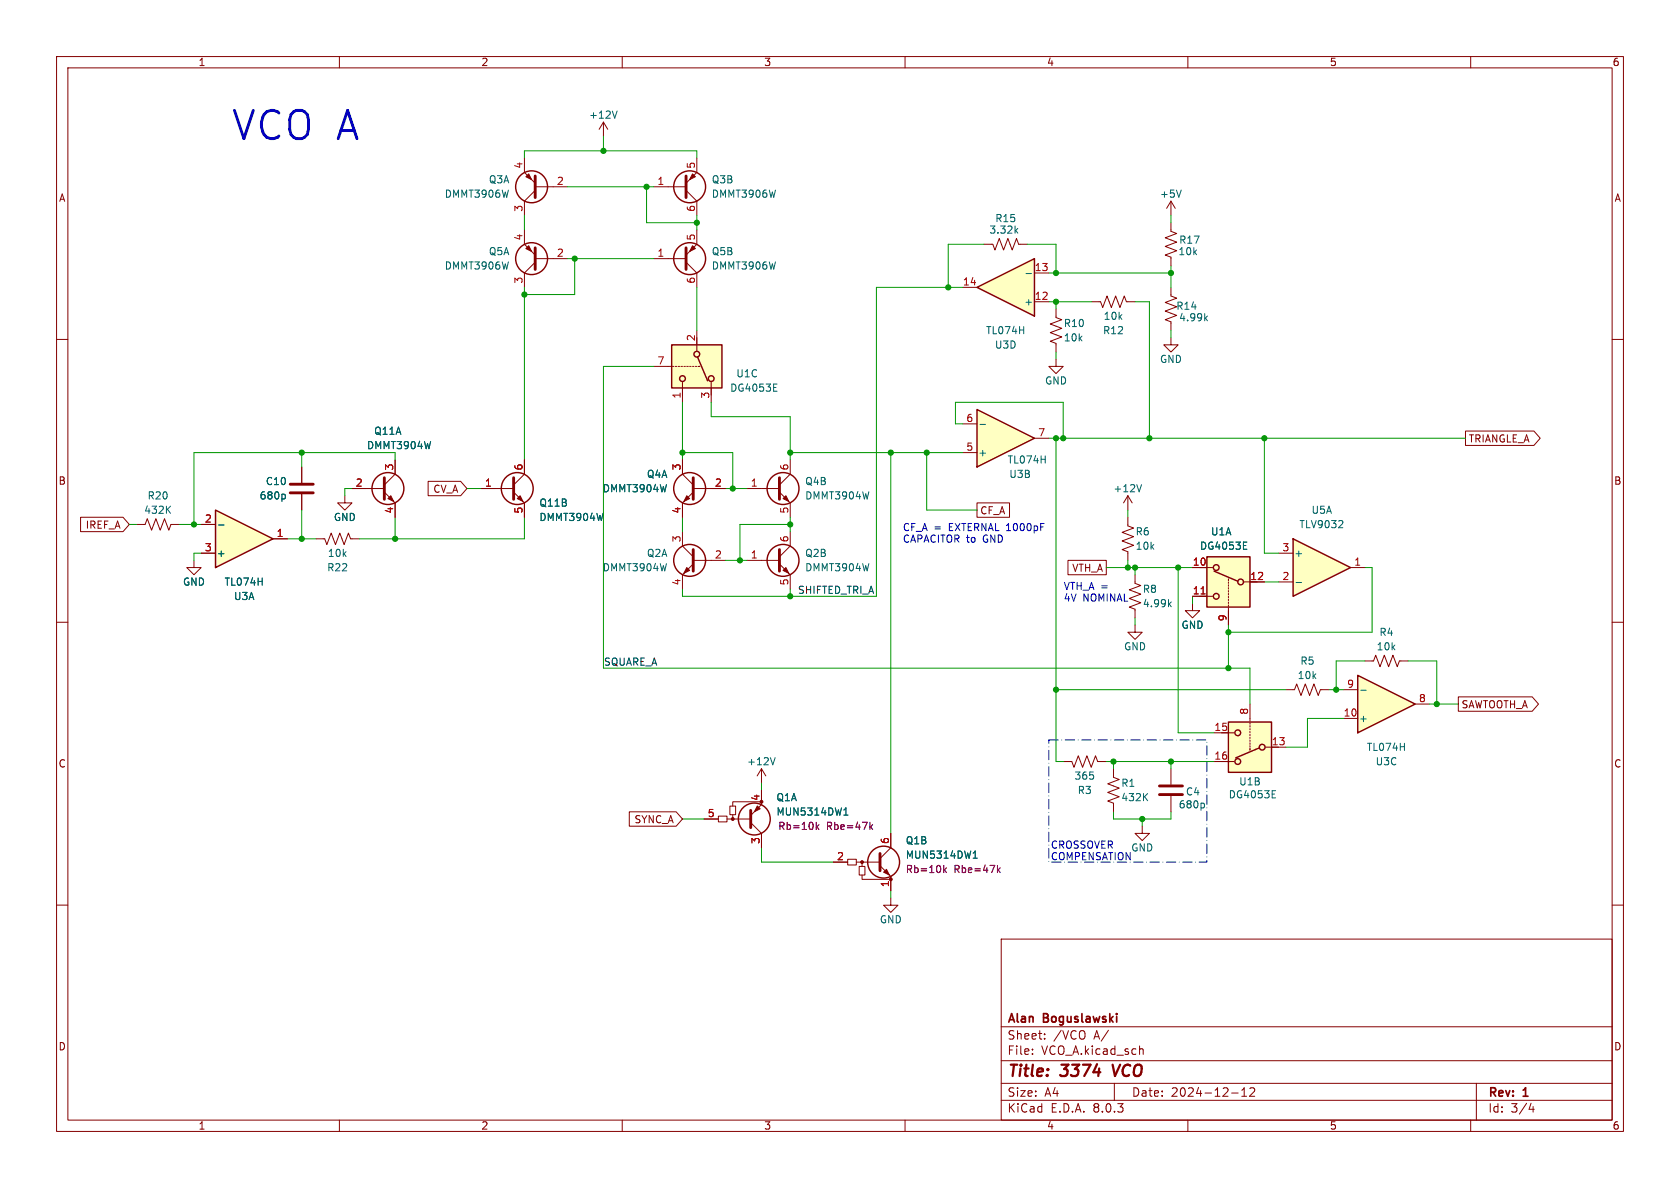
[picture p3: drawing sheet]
<svg xmlns="http://www.w3.org/2000/svg" width="297mm" height="210mm" viewBox="0 0 297 210" stroke-linecap="round" stroke-linejoin="round" font-family="sans-serif">
<g fill="none" stroke="#840000" stroke-width=".18">
<path d="M10 10h277v190h-277zM12 12h273v186h-273zM60 10v2M110 10v2M160 10v2M210 10v2M260 10v2M10 60h2M207 50.8v1.5l1 .4-2 .8 2 .7-2 .8 2 .8-2 .7 1 .4v1.5M207 59.7v1.3h1.3l-1.3 1.2-1.3-1.2h1.3M285 60h2M132.1 99.1h5.7"/>
<path d="M137.8 99.7l1.9 1.9v2.5M139.7 94v2.5l-1.9 1.9M10 110h2M200.7 101.6v1.5l1 .4-2.1 .8 2.1 .7-2.1 .8 2.1 .8-2.1 .7 1.1 .4v1.5M285 110h2M10 160h2M285 160h2M177 166h108v32h-108zM60 198v2M110 198v2M160 198v2M177 194.5h108"/>
<path d="M177 191.5h108M177 187.5h108M177 181.5h108M182.5 186.3v.1M182.5 185.5v.1M184.7 183.6v.1M184.7 182.8v.1M197 191.5v3M201.5 185.5h.5l.1 .9M210 198v2M217.7 193.2h1.2M219.5 193.8h.9"/>
<path d="M219.5 192.7l.5-.4v1.5M221 192.4l.5-.1 .2 .1 .1 .3-.9 1.1h.9M260 198v2M261 191.5v6.5M270.7 195l-.4 1.1h.9M271 195.6v1"/>
</g>
<path d="M196.7 188.2l.4 2" fill="none" stroke="#840000" stroke-width=".4"/>
<path d="M137.8 97.2v3.8" fill="none" stroke="#840000" stroke-width=".51"/>
<path d="M138.4 100.8l.5-.5 .5 1z" fill="#840000" stroke="#840000" stroke-width=".18"/>
<circle cx="138.4" cy="99.1" r="2.82" fill="none" stroke="#840000" stroke-width=".25"/>
<path d="M213.1 56.2l.4 .5M213.5 55.9l-.5 .5M206.7 106.8l.4 .5M207.1 106.4l-.5 .5" fill="none" stroke="#006464" stroke-width=".18"/>
<path d="M217.2 127.6h7.6v8.9h-7.6z" fill="#ffffc2"/>
<g fill="none" stroke="#840000" stroke-width=".25">
<path d="M217.2 127.6h7.6v8.9h-7.6zM222.6 132.2l-4.2 1.8"/>
<circle cx="218.8" cy="129.5" r=".51"/>
<circle cx="218.8" cy="134.6" r=".51"/>
<circle cx="223.1" cy="132.1" r=".51"/>
</g>
<g fill="none" stroke="#840000" stroke-width=".18">
<path d="M34.3 99.1v1.2h1.3l-1.3 1.3-1.3-1.3h1.3M214.6 129.5h3.6M214.6 134.6h3.6M221 124.5v3M221 127.8v.2M221 128.3v.2M221 128.8v.2M221 129.3v.2M221 129.8v.2M221 130.3v.3M221 130.8v.3M221 131.3v.3"/>
<path d="M221 131.8v.3M221 132.3v.3M223.8 132.1h3.5"/>
</g>
<path d="M224.9 139.8h.6M224.9 141h.6" fill="none" stroke="#006464" stroke-width=".18"/>
<path d="M213.4 98.4h7.6v8.9h-7.6z" fill="#ffffc2"/>
<g fill="none" stroke="#840000" stroke-width=".25">
<path d="M213.4 98.4h7.6v8.9h-7.6zM214.6 101l4.2 1.7"/>
<circle cx="215" cy="105.4" r=".51"/>
<circle cx="215" cy="100.3" r=".51"/>
<circle cx="219.3" cy="102.9" r=".51"/>
<circle cx="133.3" cy="144.8" r="2.82"/>
</g>
<g fill="none" stroke="#840000" stroke-width=".18">
<path d="M199.4 91.4v1.6l1 .3-2 .8 2 .8-2 .7 2 .8-2 .8 1 .3v1.6M210.8 105.4h3.6M210.8 100.3h3.6M217.2 102.4v.2M217.2 102.9v.2M217.2 103.4v.2M217.2 103.9v.2M217.2 104.4v.2M217.2 104.9v.3M217.2 105.4v.3M217.2 105.9v.3M217.2 106.4v.3"/>
<path d="M217.2 106.9v.3M217.2 107.4v3.1M220 102.9h3.5M134.6 139.7v2.5l-1.9 1.9M134.6 135.9l-.7 1.3M134.6 135.9v2.5M134.6 135.9l.8 1.3M124.5 144.8h2.5M127 144.3h1.5v1h-1.5zM128.5 144.8h4.1M129 142.5h1v1.5h-1zM129.5 144v.8"/>
<path d="M132.7 145.4l1.9 1.9v2.6M134.6 141.7h-5.1v.8"/>
</g>
<path d="M212.3 105h.8" fill="none" stroke="#a90000" stroke-width=".18"/>
<path d="M219.8 97.1h.6M219.8 95.8h.6M137 133.9l-.4 1.3M149.2 144.1h.7M149.3 143.1l.2-.3v1.3" fill="none" stroke="#006464" stroke-width=".18"/>
<g fill="#840000" stroke="#840000" stroke-width=".18">
<path d="M133.9 142.5l.5 .5-1 .5z"/>
<circle cx="129.5" cy="144.8" r=".25"/>
</g>
<path d="M132.7 143.3v3" fill="none" stroke="#840000" stroke-width=".51"/>
<path d="M144.3 145.4v1.2M144.4 146.1l.4 .5M144.8 145.8l-.5 .5M153.9 146.1l.4 .5M154.3 145.8l-.5 .5" fill="none" stroke="#840084" stroke-width=".18"/>
<path d="M240 119.4l10.2 5.1-10.2 5z" fill="#ffffc2"/>
<path d="M240 119.4l10.2 5.1-10.2 5z" fill="none" stroke="#840000" stroke-width=".25"/>
<path d="M207 39.4v1.5l1 .4-2 .7 2 .8-2 .8 2 .7-2 .8 1 .4v1.5M207 35.6l-.8 1.2M207 35.6v2.5M207 35.6l.8 1.2M186.7 63.5v1.3h1.3l-1.3 1.2-1.3-1.2h1.3M241.3 116.8h1.5l.4-1 .8 2.1 .7-2.1 .8 2.1 .8-2.1 .7 2.1 .4-1.1h1.5M237.5 127h2.5M237.5 121.9h2.5M250.2 124.5h2.5" fill="none" stroke="#840000" stroke-width=".18"/>
<path d="M208.8 33.6l-.4 1.3M240.6 122h.9" fill="none" stroke="#006464" stroke-width=".18"/>
<path d="M172.7 72.4l10.2 5.1-10.2 5.1z" fill="#ffffc2"/>
<path d="M172.7 72.4l10.2 5.1-10.2 5.1z" fill="none" stroke="#840000" stroke-width=".25"/>
<path d="M170.2 74.9h2.5M182.9 77.5h2.5M170.2 80h2.5" fill="none" stroke="#840000" stroke-width=".18"/>
<path d="M173.2 75h1" fill="none" stroke="#006464" stroke-width=".18"/>
<path d="M118.7 61h8.9v7.6h-8.9z" fill="#ffffc2"/>
<g fill="none" stroke="#840000" stroke-width=".25">
<path d="M118.7 61h8.9v7.6h-8.9zM123.3 63.1l1.8 4.2"/>
<circle cx="120.7" cy="66.9" r=".51"/>
<circle cx="123.2" cy="62.6" r=".51"/>
<circle cx="125.7" cy="66.9" r=".51"/>
<circle cx="121.9" cy="99.1" r="2.82"/>
<circle cx="156.2" cy="152.4" r="2.82"/>
</g>
<g fill="none" stroke="#840000" stroke-width=".18">
<path d="M123.2 58.4v3.6M174 43.2h1.5l.4 1 .8-2 .7 2 .8-2 .7 2 .8-2 .4 1h1.5M115.6 64.8h3M118.9 64.8h.2M119.4 64.8h.2M119.9 64.8h.2M120.4 64.8h.2M120.6 67.6v3.5M120.9 64.8h.3M121.4 64.8h.3M121.9 64.8h.3M122.4 64.8h.3"/>
<path d="M122.9 64.8h.3M123.4 64.8h.3M125.7 67.6v3.5M24.1 92.7h1.6l.3-1 .8 2 .8-2 .7 2 .8-2 .7 2 .4-1h1.5M120.6 94v2.5l2 1.9M122.6 99.7l-2 1.9v2.5M122.6 99.1h5.7M188 134.6h1.5l.4 1 .7-2 .8 2 .8-2 .7 2 .8-2 .4 1h1.5M227.3 121.9h1.6l.3-1 .8 2 .8-2 .7 2 .8-2 .7 2 .4-1h1.5M147.3 152.4h2.6M149.9 151.9h1.5v1h-1.5zM151.4 152.4h4"/>
<path d="M151.9 153.2h1v1.5h-1zM152.4 154.7v.7h5.1M152.4 152.4v.8M155.6 153l1.9 1.9v2.6M157.5 147.3v2.6l-1.9 1.9"/>
</g>
<path d="M179.6 40.7l.3 .5M179.9 40.4l-.4 .5M136.8 69.2h.6M136.8 67.9h.6M29.6 90l.5 .7M30.1 89.5l-.7 .7M172 151.7h.8M172.2 150.7l.2-.3v1.3" fill="none" stroke="#006464" stroke-width=".18"/>
<g fill="#840000" stroke="#840000" stroke-width=".18">
<path d="M156.2 154.2l.5-.5 .5 1z"/>
<path d="M121.4 100.3l.5 .5-1 .5z"/>
<circle cx="152.4" cy="152.4" r=".25"/>
<circle cx="157.5" cy="155.4" r=".25"/>
</g>
<path d="M122.6 97.2v3.8M155.6 150.9v3" fill="none" stroke="#840000" stroke-width=".51"/>
<path d="M166.8 153v1.2M167 153.8l.3 .4M167.3 153.4l-.5 .5M176.5 153.8l.3 .4M176.8 153.4l-.5 .5" fill="none" stroke="#840084" stroke-width=".18"/>
<path d="M172.7 50.8l10.2-5.1v10.2z" fill="#ffffc2"/>
<g fill="none" stroke="#840000" stroke-width=".25">
<path d="M172.7 50.8l10.2-5.1v10.2z"/>
<circle cx="138.4" cy="86.4" r="2.82"/>
</g>
<g fill="none" stroke="#840000" stroke-width=".18">
<path d="M170.2 50.8h2.5M182.9 53.3h2.5M182.9 48.3h2.5M186.7 54.6v1.5l1 .4-2 .8 2 .7-2 .8 2 .8-2 .7 1 .4v1.5M193 53.3h1.6l.3 1.1 .8-2.1 .8 2.1 .7-2.1 .8 2.1 .8-2.1 .3 1h1.6M132.1 86.4h5.7M137.8 87l1.9 1.9v2.5M139.7 81.3v2.5l-1.9 1.9M210.8 106.7v1.3h1.3l-1.3 1.2-1.3-1.2h1.3M196.8 135.9v1.5l1.1 .4-2.1 .8 2.1 .7-2.1 .8 2.1 .7-2.1 .8 1 .4v1.5M207 135.9v2.8M201.9 146.1v1.2h1.3l-1.3 1.3-1.2-1.3h1.2"/>
<path d="M207 140.7v2.8"/>
</g>
<path d="M181.4 48.4h1M202.3 140.8l.6 .7M202.9 140.3l-.7 .7M212.7 142l.2 .2v.4l-.2 .2" fill="none" stroke="#006464" stroke-width=".18"/>
<path d="M137.8 84.5v3.8M205 138.9h4M205 140.5h4" fill="none" stroke="#840000" stroke-width=".51"/>
<path d="M138.4 88.1l.5-.5 .5 1z" fill="#840000" stroke="#840000" stroke-width=".18"/>
<path d="M228.6 95.3l10.2 5-10.2 5.1z" fill="#ffffc2"/>
<g fill="none" stroke="#840000" stroke-width=".25">
<path d="M228.6 95.3l10.2 5-10.2 5.1z"/>
<circle cx="94" cy="33" r="2.82"/>
<circle cx="121.9" cy="33" r="2.82"/>
<circle cx="94" cy="45.7" r="2.82"/>
<circle cx="121.9" cy="45.7" r="2.82"/>
<circle cx="68.6" cy="86.4" r="2.82"/>
<circle cx="91.4" cy="86.4" r="2.82"/>
<circle cx="121.9" cy="86.4" r="2.82"/>
</g>
<g fill="none" stroke="#840000" stroke-width=".18">
<path d="M92.7 27.9v2.6l1.9 1.9M94.6 33.7l-1.9 1.9v2.5M94.6 33h5.7M106.7 21.6l-.8 1.3M106.7 21.6v2.5M106.7 21.6l.7 1.3M115.6 33h5.7M121.3 33.7l1.9 1.9v2.5M123.2 27.9v2.6l-1.9 1.9M92.7 40.6v2.6l1.9 1.9M94.6 46.4l-1.9 1.9v2.5M94.6 45.7h5.7"/>
<path d="M115.6 45.7h5.7M121.3 46.4l1.9 1.9v2.5M123.2 40.6v2.6l-1.9 1.9M55.9 95.3h1.5l.4 1 .7-2.1 .8 2.1 .8-2.1 .7 2.1 .8-2.1 .4 1.1h1.5M61 87.6v1.3h1.2l-1.2 1.3-1.3-1.3h1.3M62.2 86.4h5.7M67.9 87l1.9 1.9v2.5M69.8 81.3v2.5l-1.9 1.9M85.1 86.4h5.7M90.8 87l1.9 1.9v2.5M92.7 81.3v2.5l-1.9 1.9M120.6 81.3v2.5l2 1.9"/>
<path d="M122.6 87l-2 1.9v2.5M122.6 86.4h5.7M199.4 87.6l-.8 1.3M199.4 87.6v2.6M199.4 87.6l.8 1.3M226.1 97.8h2.5M200.7 110.5v1.3h1.2l-1.2 1.2-1.3-1.2h1.3M226.1 102.9h2.5M238.8 100.3h2.5M157.5 158.8v1.2h1.2l-1.2 1.3-1.3-1.3h1.3"/>
</g>
<path d="M109.1 19.6l-.4 1.3M201.8 85.7l-.4 1.2M237.3 92.1l.1 .2-.1 .3-.7 .7h.8M229.1 103h1" fill="none" stroke="#006464" stroke-width=".18"/>
<path d="M94.6 31.1v3.8M121.3 31.1v3.8M94.6 43.8v3.8M121.3 43.8v3.8M67.9 84.5v3.8M90.8 84.5v3.8M122.6 84.5v3.8" fill="none" stroke="#840000" stroke-width=".51"/>
<g fill="#840000" stroke="#840000" stroke-width=".18">
<path d="M91.4 88.1l.5-.5 .6 1z"/>
<path d="M121.4 87.6l.5 .5-1 .5z"/>
<path d="M122.4 30.7l.5 .5-1 .6z"/>
<path d="M122.4 43.4l.5 .5-1 .6z"/>
<path d="M93.5 30.7l.5 1.1-1-.6z"/>
<path d="M93 43.9l.5-.5 .5 1.1z"/>
<path d="M68.6 88.1l.5-.5 .5 1z"/>
</g>
<path d="M38.1 90.2l10.2 5.1-10.2 5z" fill="#ffffc2"/>
<path d="M38.1 90.2l10.2 5.1-10.2 5z" fill="none" stroke="#840000" stroke-width=".25"/>
<g fill="none" stroke="#840000" stroke-width=".18">
<path d="M259.1 76.2h12.1l1.1 1.3-1.1 1.2h-12.1zM14.2 91.4h7.5l1.2 1.3-1.2 1.3h-7.5zM35.6 92.7h2.5M35.6 97.8h2.5M48.3 95.3h2.5M53.3 82.6v2.7M53.3 87.4v2.8M62.2 86.4h2.6M69.8 81.3v2.5M69.8 88.9v2.5M75.7 85.1h5.7l1.1 1.3-1.1 1.2h-5.7zM85.1 86.4h2.5"/>
<path d="M92.7 81.3v2.5M92.7 88.9v2.5M120.6 81.3v2.5M120.6 88.9v2.5M125.7 86.4h2.6M172.7 88.9h5.8v2.5h-5.8zM188.8 99.1h6.8v2.5h-6.8zM210.8 100.3h2.6M210.8 105.4h2.6M217.2 108v2.5M221 102.9h2.5M134.6 139.7v2.5"/>
<path d="M257.8 123.2h13.1l1.1 1.3-1.1 1.2h-13.1zM111.2 143.5h8.3l1.1 1.3-1.1 1.3h-8.3zM124.5 144.8h2.5M134.6 147.3v2.6M147.3 152.4h2.6M157.5 147.3v2.6M157.5 154.9v2.6"/>
</g>
<path d="M38.6 92.8h1M50.2 87.4l.2 .2v.4l-.2 .2M219.8 97.1h.6M219.8 95.8h.6M149.2 144.1h.7M149.3 143.1l.2-.3v1.3M172 151.7h.8M172.2 150.7l.2-.3v1.3" fill="none" stroke="#006464" stroke-width=".18"/>
<path d="M51.3 87.1h4.1M51.3 85.6h4.1" fill="none" stroke="#840000" stroke-width=".51"/>
<path d="M185.4 130.8h28v21.6h-28z" fill="none" stroke="#0000c2" stroke-width=".18" stroke-dasharray="1.7 .6 0 .6"/>
<g fill="none" stroke="#009600" stroke-width=".18">
<path d="M92.7 27.9v-1.2h30.5v1.2M92.7 38.1v2.5M100.3 33h15.3M106.7 24.1v2.6M114.3 33v6.4h8.9M123.2 38.1v2.5M207 38.1v1.3M92.7 50.8v30.5M100.3 45.7h15.3M101.6 45.7v6.4h-8.9M123.2 50.8v7.6M170.2 50.8h-15.3v54.6h-34.3v-1.3"/>
<path d="M174 43.2h-6.4v7.6M181.6 43.2h5.1v5.1M185.4 53.3h7.6M185.4 48.3h21.6M186.7 53.3v1.3M200.7 53.3h2.5v24.2M207 47v3.8M207 58.4v1.3M115.6 64.8h-8.9v53.3h114.3v6.4M120.6 71.1v10.2M125.7 71.1v2.6h14v7.6M170.2 74.9h-1.3v-3.8h19.1v6.4"/>
<path d="M185.4 77.5h73.7M186.7 62.2v1.3M186.7 77.5v57.1h1.3M223.5 77.5v20.3h2.6M22.9 92.7h1.2M31.7 92.7h3.9M35.6 97.8h-1.3v1.3M50.8 95.3h5.1M53.3 80v2.6M53.3 90.2v5.1M62.2 86.4h-1.2v1.2M69.8 81.3v-1.3h-35.5v12.7"/>
<path d="M69.8 91.4v3.9M82.5 86.4h2.6M92.7 91.4v3.9h-29.2M120.6 80h8.9v6.4M120.6 91.4v2.6M128.3 86.4h3.8M128.3 99.1h3.8M139.7 80h30.5M139.7 91.4v2.6M139.7 92.7h-8.9v6.4M157.5 80v67.3M163.8 80v10.2h8.9"/>
<path d="M199.4 90.2v1.2M199.4 99.1v1.2M139.7 104.1v1.3M195.6 100.3h15.2M200.7 100.3v1.3M200.7 109.2v1.3M208.3 100.3v29.2h6.3M210.8 105.4v1.3M217.2 110.5v7.6M223.5 102.9h2.6M241.3 116.8h-5.1v5.1M241.3 100.3h1.3v11.5h-25.4"/>
<path d="M248.9 116.8h5.1v7.7M134.6 138.4v1.3M186.7 121.9h40.6M195.6 134.6h19M196.8 134.6v1.3M207 134.6v1.3M234.9 121.9h2.6M237.5 127h-6.4v5.1h-3.8M252.7 124.5h5.1M120.6 144.8h3.9M134.6 149.9v2.5h12.7M157.5 157.5v1.3"/>
<path d="M196.8 143.5v1.3h10.2v-1.3M201.9 144.8v1.3"/>
</g>
<path d="M144.3 145.4v1.2M144.4 146.1l.4 .5M144.8 145.8l-.5 .5M153.9 146.1l.4 .5M154.3 145.8l-.5 .5M166.8 153v1.2M167 153.8l.3 .4M167.3 153.4l-.5 .5M176.5 153.8l.3 .4M176.8 153.4l-.5 .5" fill="none" stroke="#840084" stroke-width=".18"/>
<path d="M212.3 105h.8" fill="none" stroke="#a90000" stroke-width=".18"/>
<g fill="#009600" stroke="#009600" stroke-width=".18">
<circle cx="129.5" cy="86.4" r=".46"/>
<circle cx="92.7" cy="52.1" r=".46"/>
<circle cx="139.7" cy="80" r=".46"/>
<circle cx="120.6" cy="80" r=".46"/>
<circle cx="139.7" cy="105.4" r=".46"/>
<circle cx="139.7" cy="92.7" r=".46"/>
<circle cx="130.8" cy="99.1" r=".46"/>
<circle cx="186.7" cy="48.3" r=".46"/>
<circle cx="163.8" cy="80" r=".46"/>
<circle cx="157.5" cy="80" r=".46"/>
<circle cx="167.6" cy="50.8" r=".46"/>
<circle cx="207" cy="48.3" r=".46"/>
<circle cx="236.2" cy="121.9" r=".46"/>
<circle cx="217.2" cy="111.8" r=".46"/>
<circle cx="254" cy="124.5" r=".46"/>
<circle cx="199.4" cy="100.3" r=".46"/>
<circle cx="217.2" cy="118.1" r=".46"/>
<circle cx="114.3" cy="33" r=".46"/>
<circle cx="106.7" cy="26.7" r=".46"/>
<circle cx="69.8" cy="95.3" r=".46"/>
<circle cx="123.2" cy="39.4" r=".46"/>
<circle cx="101.6" cy="45.7" r=".46"/>
<circle cx="200.7" cy="100.3" r=".46"/>
<circle cx="208.3" cy="100.3" r=".46"/>
<circle cx="203.2" cy="77.5" r=".46"/>
<circle cx="188" cy="77.5" r=".46"/>
<circle cx="186.7" cy="77.5" r=".46"/>
<circle cx="223.5" cy="77.5" r=".46"/>
<circle cx="186.7" cy="53.3" r=".46"/>
<circle cx="53.3" cy="95.3" r=".46"/>
<circle cx="34.3" cy="92.7" r=".46"/>
<circle cx="53.3" cy="80" r=".46"/>
<circle cx="207" cy="134.6" r=".46"/>
<circle cx="201.9" cy="144.8" r=".46"/>
<circle cx="196.8" cy="134.6" r=".46"/>
<circle cx="186.7" cy="121.9" r=".46"/>
</g>
<text font-size="7" fill="#0000c2" x="40.6" y="25.2">VCO A</text>
<g font-size="2.8" fill="#840000">
<text x="178" y="190.9">Title:</text>
<text x="187.7" y="190.9">3374</text>
<text x="197.6" y="190.9">VCO</text>
</g>
<g font-size="2.1" fill="#840000">
<text x="178" y="184">Sheet:</text>
<text x="178" y="181.2">Alan</text>
<text x="184.5" y="181.2">Boguslawski</text>
<text x="186.2" y="184">/VCO</text>
<text x="193.5" y="184">A/</text>
<text x="178" y="186.7">File:</text>
<text x="184.1" y="186.7">VCO_A.kicad_sch</text>
<text x="178" y="196.9">KiCad</text>
<text x="178" y="194.1">Size:</text>
<text x="184.7" y="194.1">A4</text>
<text x="185.7" y="196.9">E.D.A.</text>
<text x="193.3" y="196.9">8.0.3</text>
<text x="200" y="194.1">Date:</text>
<text x="207" y="194.1">2024-12-12</text>
<text x="263" y="194.3">Rev:</text>
<text x="263" y="196.9">Id:</text>
<text x="267.1" y="196.9">3/4</text>
<text x="269.4" y="194.3">1</text>
</g>
<g font-size="1.8" fill="#840000">
<text x="35" y="11.9">1</text>
<text x="85" y="11.9">2</text>
<text x="135" y="11.9">3</text>
<text x="185" y="11.9">4</text>
<text x="235" y="11.9">5</text>
<text x="285" y="11.9">6</text>
<text x="10.3" y="35.9">A</text>
<text x="285.3" y="35.9">A</text>
<text x="259.6" y="78.4">TRIANGLE_A</text>
<text x="10.3" y="85.9">B</text>
<text x="76.5" y="87.3">CV_A</text>
<text x="285.3" y="85.9">B</text>
<text x="15.1" y="93.7">IREF_A</text>
<text x="173.2" y="91.1">CF_A</text>
<text x="189.5" y="101.3">VTH_A</text>
<text x="258.3" y="125.4">SAWTOOTH_A</text>
<text x="10.3" y="135.9">C</text>
<text x="285.3" y="135.9">C</text>
<text x="112.1" y="145.7">SYNC_A</text>
<text x="10.3" y="185.9">D</text>
<text x="285.3" y="185.9">D</text>
<text x="35" y="199.9">1</text>
<text x="85" y="199.9">2</text>
<text x="135" y="199.9">3</text>
<text x="185" y="199.9">4</text>
<text x="235" y="199.9">5</text>
<text x="285" y="199.9">6</text>
</g>
<g font-size="1.8" fill="#006464">
<text x="104" y="21.2">+12V</text>
<text x="78.5" y="35.2">DMMT3906W</text>
<text x="86.3" y="32.6">Q3A</text>
<text x="125.7" y="32.6">Q3B</text>
<text x="125.7" y="35.2">DMMT3906W</text>
<text x="205" y="35.2">+5V</text>
<text x="174.8" y="41.5">3.32k</text>
<text x="175.9" y="39.5">R15</text>
<text x="78.5" y="47.9">DMMT3906W</text>
<text x="86.3" y="45.3">Q5A</text>
<text x="125.7" y="45.3">Q5B</text>
<text x="125.7" y="47.9">DMMT3906W</text>
<text x="208.2" y="45.3">10k</text>
<text x="208.4" y="43.3">R17</text>
<text x="174.2" y="59.3">TL074H</text>
<text x="181" y="54.2">+</text>
<text x="188" y="58">R10</text>
<text x="194.9" y="59.3">R12</text>
<text x="195" y="56.7">10k</text>
<text x="207.9" y="55">R14</text>
<text x="208.3" y="57">4.99k</text>
<text x="175.8" y="61.8">U3D</text>
<text x="188" y="60.6">10k</text>
<text x="205" y="64.4">GND</text>
<text x="129" y="69.4">DG4053E</text>
<text x="130.1" y="66.9">U1C</text>
<text x="184.7" y="68.2">GND</text>
<text x="66" y="77.1">Q11A</text>
<text x="64.8" y="79.6">DMMT3904W</text>
<text x="172.8" y="80.9">+</text>
<text x="178" y="82.1">TL074H</text>
<text x="26" y="88.5">R20</text>
<text x="45.8" y="88.5">680p</text>
<text x="46.9" y="86">C10</text>
<text x="95.3" y="89.8">Q11B</text>
<text x="106.5" y="87.2">DMMT3904W</text>
<text x="114.3" y="84.7">Q4A</text>
<text x="142.2" y="86">Q4B</text>
<text x="142.2" y="88.5">DMMT3904W</text>
<text x="178.3" y="84.7">U3B</text>
<text x="196.7" y="87.2">+12V</text>
<text x="25.4" y="91">432K</text>
<text x="58.9" y="92.3">GND</text>
<text x="95.3" y="92.3">DMMT3904W</text>
<text x="200.7" y="94.8">R6</text>
<text x="214" y="94.8">U1A</text>
<text x="229.6" y="93.6">TLV9032</text>
<text x="231.8" y="91">U5A</text>
<text x="38.2" y="98.7">+</text>
<text x="57.7" y="101.2">R22</text>
<text x="57.9" y="98.7">10k</text>
<text x="106.5" y="101.2">DMMT3904W</text>
<text x="114.3" y="98.7">Q2A</text>
<text x="142.2" y="98.7">Q2B</text>
<text x="142.2" y="101.2">DMMT3904W</text>
<text x="200.7" y="97.4">10k</text>
<text x="212" y="97.4">DG4053E</text>
<text x="228.7" y="98.7">+</text>
<text x="32.3" y="103.7">GND</text>
<text x="39.6" y="103.7">TL074H</text>
<text x="41.3" y="106.3">U3A</text>
<text x="201.9" y="105">R8</text>
<text x="201.9" y="107.5">4.99k</text>
<text x="208.8" y="111.4">GND</text>
<text x="243.8" y="112.6">R4</text>
<text x="198.6" y="115.2">GND</text>
<text x="229.8" y="117.7">R5</text>
<text x="243.3" y="115.2">10k</text>
<text x="229.3" y="120.2">10k</text>
<text x="240.2" y="127.9">+</text>
<text x="132" y="135.5">+12V</text>
<text x="241.5" y="132.9">TL074H</text>
<text x="243.1" y="135.5">U3C</text>
<text x="137.2" y="141.8">Q1A</text>
<text x="189.9" y="138">365</text>
<text x="190.4" y="140.6">R3</text>
<text x="198.1" y="139.3">R1</text>
<text x="198.1" y="141.8">432K</text>
<text x="208.3" y="143.1">680p</text>
<text x="209.6" y="140.8">C4</text>
<text x="217.1" y="141.3">DG4053E</text>
<text x="219" y="139">U1B</text>
<text x="137.2" y="144.4">MUN5314DW1</text>
<text x="160" y="149.5">Q1B</text>
<text x="160" y="152">MUN5314DW1</text>
<text x="199.9" y="150.7">GND</text>
<text x="155.4" y="163.4">GND</text>
</g>
<g font-size="1.8" fill="#a90000">
<text x="92.5" y="29.9" transform="rotate(-90 92.5 29.9)">4</text>
<text x="122.9" y="29.9" transform="rotate(-90 122.9 29.9)">5</text>
<text x="98.4" y="32.8">2</text>
<text x="116.1" y="32.8">1</text>
<text x="92.5" y="37.5" transform="rotate(-90 92.5 37.5)">3</text>
<text x="122.9" y="37.5" transform="rotate(-90 122.9 37.5)">6</text>
<text x="92.5" y="42.6" transform="rotate(-90 92.5 42.6)">4</text>
<text x="98.4" y="45.5">2</text>
<text x="116.1" y="45.5">1</text>
<text x="122.9" y="42.6" transform="rotate(-90 122.9 42.6)">5</text>
<text x="92.5" y="50.2" transform="rotate(-90 92.5 50.2)">3</text>
<text x="122.9" y="50.2" transform="rotate(-90 122.9 50.2)">6</text>
<text x="170.1" y="50.5">14</text>
<text x="182.8" y="53.1">12</text>
<text x="182.8" y="48">13</text>
<text x="116.1" y="64.5">7</text>
<text x="122.9" y="60.4" transform="rotate(-90 122.9 60.4)">2</text>
<text x="120.4" y="70.6" transform="rotate(-90 120.4 70.6)">1</text>
<text x="125.5" y="70.6" transform="rotate(-90 125.5 70.6)">3</text>
<text x="170.7" y="74.7">6</text>
<text x="183.4" y="77.2">7</text>
<text x="69.6" y="83.3" transform="rotate(-90 69.6 83.3)">3</text>
<text x="92.5" y="83.3" transform="rotate(-90 92.5 83.3)">6</text>
<text x="120.4" y="83.3" transform="rotate(-90 120.4 83.3)">3</text>
<text x="139.4" y="83.3" transform="rotate(-90 139.4 83.3)">6</text>
<text x="170.7" y="79.8">5</text>
<text x="62.8" y="86.1">2</text>
<text x="85.7" y="86.1">1</text>
<text x="126.3" y="86.1">2</text>
<text x="132.6" y="86.1">1</text>
<text x="36.1" y="92.5">2</text>
<text x="48.8" y="95">1</text>
<text x="69.6" y="90.9" transform="rotate(-90 69.6 90.9)">4</text>
<text x="92.5" y="90.9" transform="rotate(-90 92.5 90.9)">5</text>
<text x="120.4" y="96" transform="rotate(-90 120.4 96)">3</text>
<text x="120.4" y="90.9" transform="rotate(-90 120.4 90.9)">4</text>
<text x="139.4" y="96" transform="rotate(-90 139.4 96)">6</text>
<text x="139.4" y="90.9" transform="rotate(-90 139.4 90.9)">5</text>
<text x="36.1" y="97.5">3</text>
<text x="126.3" y="98.8">2</text>
<text x="132.6" y="98.8">1</text>
<text x="210.8" y="100.1">10</text>
<text x="226.6" y="97.5">3</text>
<text x="239.3" y="100.1">1</text>
<text x="120.4" y="103.6" transform="rotate(-90 120.4 103.6)">4</text>
<text x="139.4" y="103.6" transform="rotate(-90 139.4 103.6)">5</text>
<text x="210.8" y="105.2">11</text>
<text x="220.9" y="102.6">12</text>
<text x="226.6" y="102.6">2</text>
<text x="216.9" y="109.9" transform="rotate(-90 216.9 109.9)">9</text>
<text x="238.1" y="121.7">9</text>
<text x="250.8" y="124.2">8</text>
<text x="214.6" y="129.3">15</text>
<text x="220.7" y="126.4" transform="rotate(-90 220.7 126.4)">8</text>
<text x="224.7" y="131.8">13</text>
<text x="237.4" y="126.7">10</text>
<text x="214.6" y="134.4">16</text>
<text x="134.4" y="141.7" transform="rotate(-90 134.4 141.7)">4</text>
<text x="125" y="144.5">5</text>
<text x="134.4" y="149.3" transform="rotate(-90 134.4 149.3)">3</text>
<text x="157.2" y="149.3" transform="rotate(-90 157.2 149.3)">6</text>
<text x="147.9" y="152.1">2</text>
<text x="157.2" y="156.9" transform="rotate(-90 157.2 156.9)">1</text>
</g>
<g font-size="1.8" fill="#0000c2">
<text x="159.5" y="94">CF_A =</text>
<text x="167.8" y="94">EXTERNAL 1000pF</text>
<text x="159.5" y="96">CAPACITOR to</text>
<text x="173.9" y="96">GND</text>
<text x="188" y="104.4">VTH_A =</text>
<text x="188" y="106.4">4V</text>
<text x="191.4" y="106.4">NOMINAL</text>
<text x="185.7" y="150.1">CROSSOVER</text>
<text x="185.7" y="152.2">COMPENSATION</text>
</g>
<g font-size="1.8" fill="#0f0f0f">
<text x="141" y="105.1">SHIFTED_TRI_A</text>
<text x="106.7" y="117.8">SQUARE_A</text>
</g>
<g font-size="1.8" fill="#840084">
<text x="137.5" y="146.9">Rb=10k</text>
<text x="146.1" y="146.9">Rbe=47k</text>
<text x="160" y="154.5">Rb=10k</text>
<text x="168.6" y="154.5">Rbe=47k</text>
</g>
</svg>
